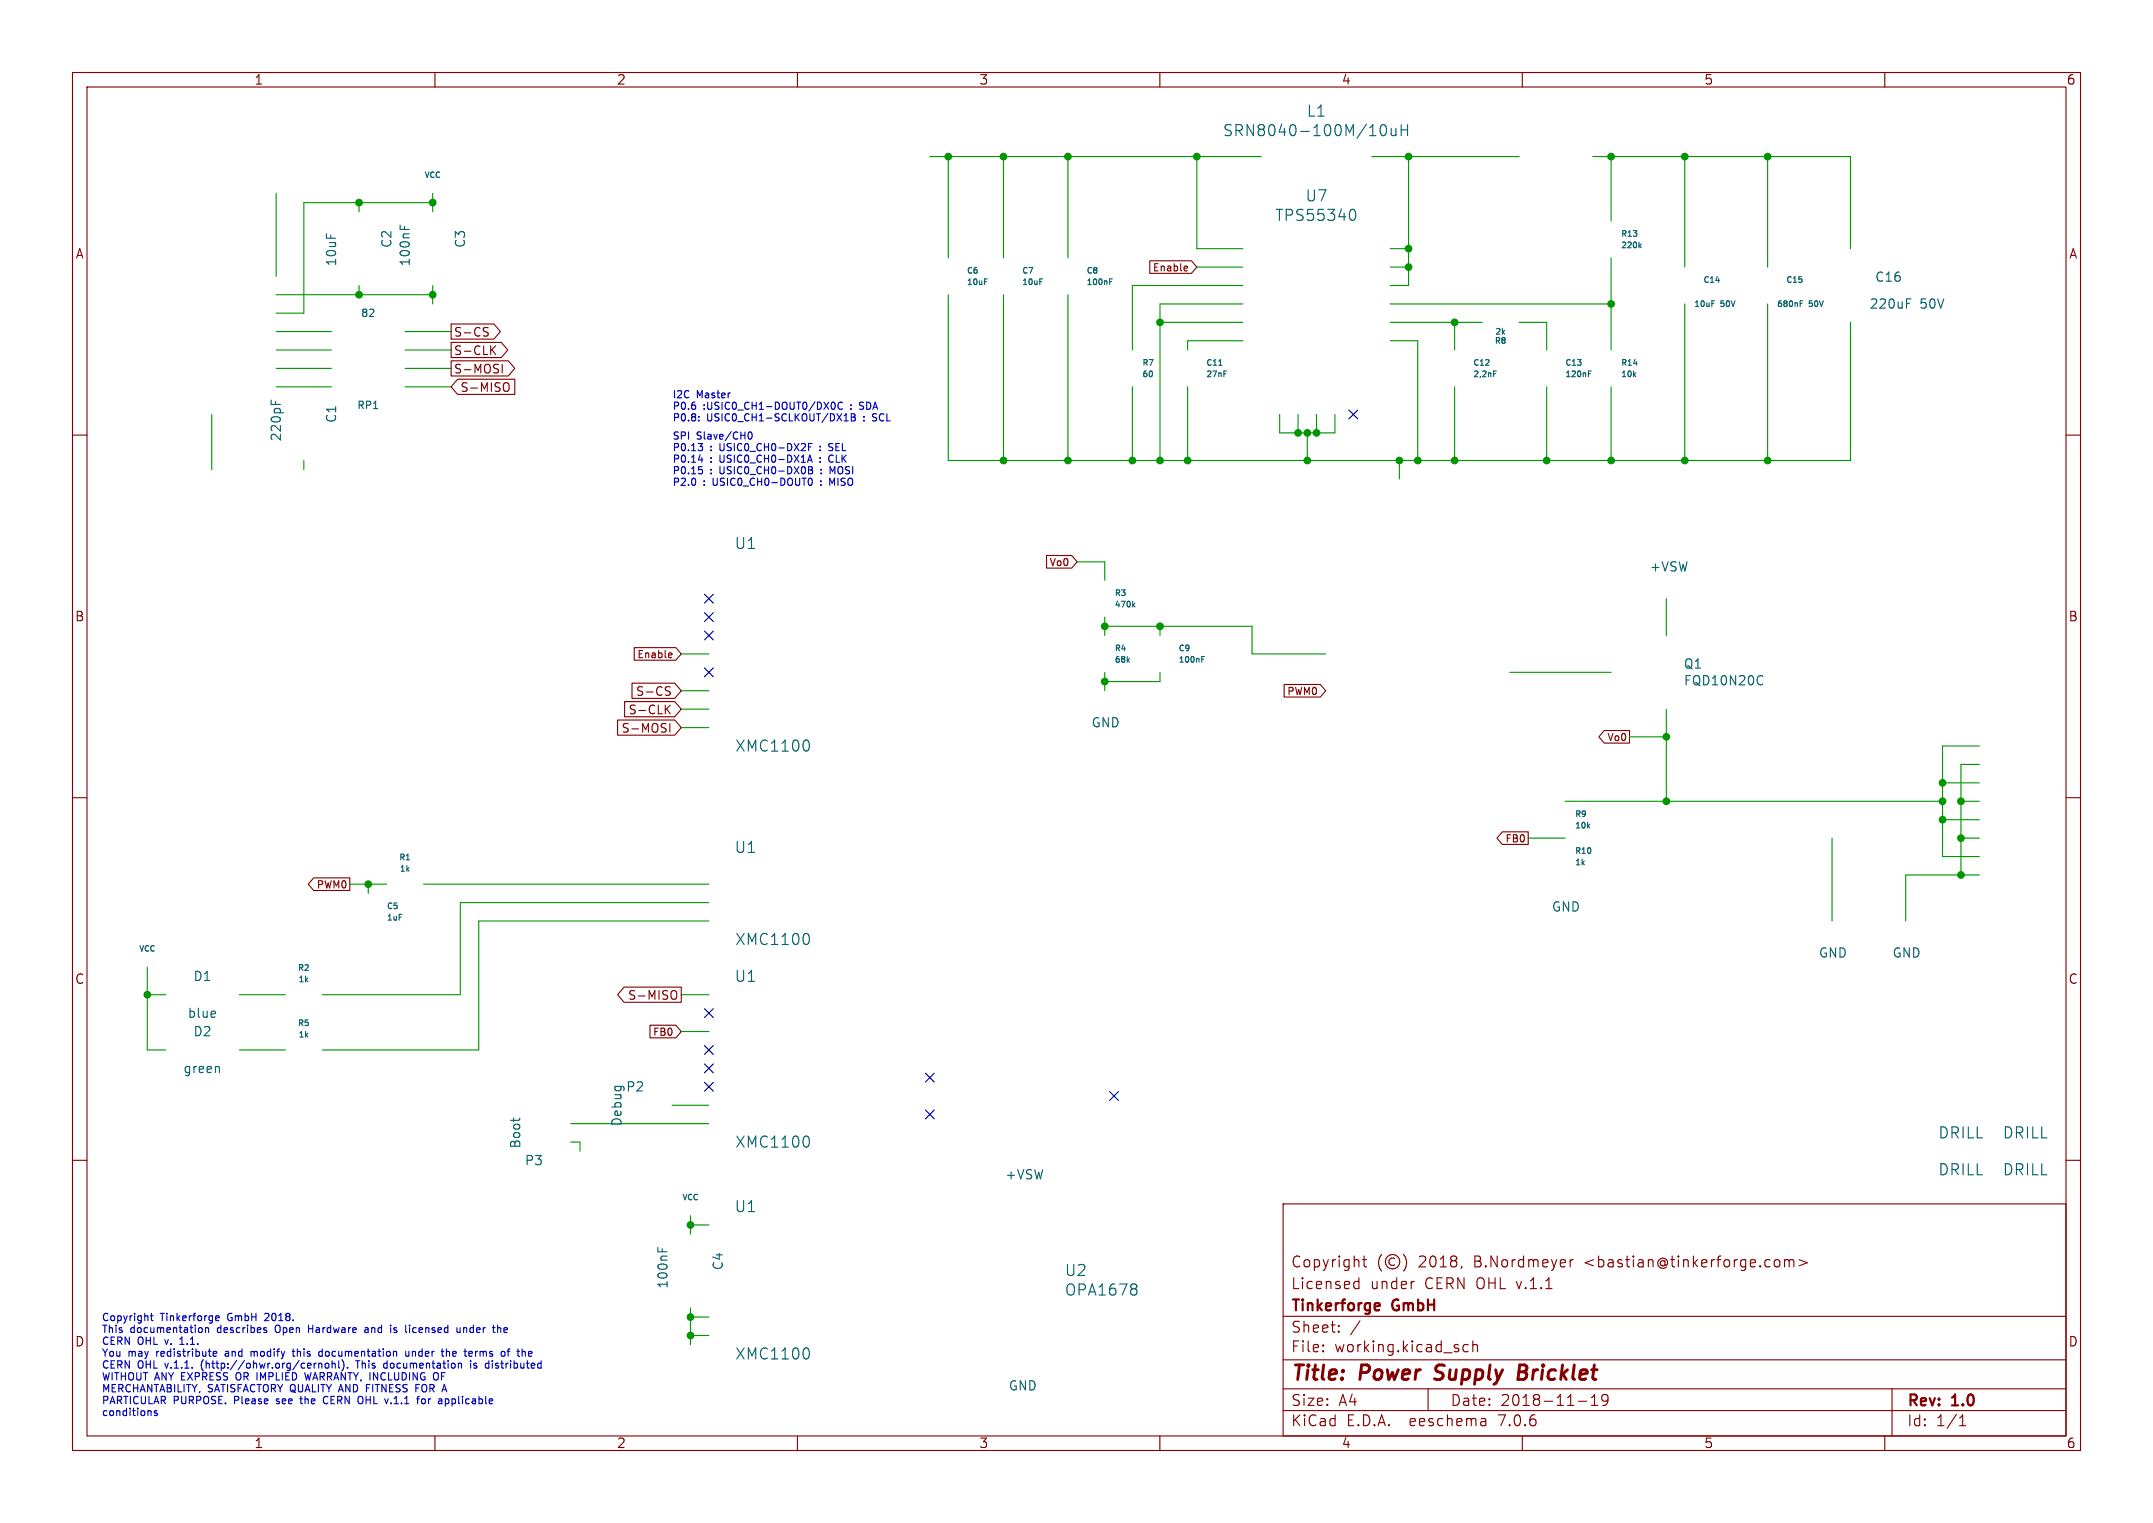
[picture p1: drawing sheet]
<svg xmlns="http://www.w3.org/2000/svg" width="297mm" height="210mm" viewBox="0 0 297 210" stroke-linecap="round" stroke-linejoin="round" font-family="sans-serif">
<g fill="none" stroke="#840000" stroke-width=".15">
<path d="M10 10h277v190h-277zM12 12h273v186h-273zM60 10v2M110 10v2M160 10v2M210 10v2M260 10v2M158.6 36h5.8l.7 .8-.7 .9h-5.8zM163.5 36.7h.3v.2l-.5 .1M163.8 37.3l-.3 .1M10 60h2M62.2 49.8h7.9l.9 1-.9 1h-7.9z"/>
<path d="M62.2 44.7h5.9l.9 1-.9 1.1h-5.9zM62.2 47.2h7l.8 1.1-.8 1h-7zM63.1 52.3h7.9v2.1h-7.9l-.9-1.1zM66.9 45.7l.3 .1 .1 .3-.2 .2h-.3M66.9 45.2h.4M67.9 48.2l.5 .7M68.4 47.7l-.7 .7M69.3 50.2v1.2M69.7 52.8a.4 .4 0 0 1 .5 .4v.4a.4 .4 0 0 1-.5 .4M285 60h2M144.4 76.6h3.4l.8 .9-.8 .8h-3.4zM85.2 99.3h7.9l.9 1-.9 1.1h-7.9z"/>
<path d="M86.2 96.7h6.9l.9 1.1-.9 1h-6.9zM87.2 94.2h5.9l.9 1.1-.9 1h-5.9zM87.5 89.3h5.7l.8 .9-.8 .8h-5.7zM91.9 97.7l.6 .7M92 95.3l.3 .1 .2 .3-.3 .2h-.3M92 94.7h.5M92.4 90l.3 .1v.2l-.5 .1M92.4 99.8v1.2M92.5 97.2l-.7 .7M92.7 90.6l-.3 .1M177.1 94.4h5l.8 .9-.8 .8h-5zM10 110h2"/>
<path d="M207.2 114.7h3.6v1.7h-3.6l-.7-.8zM221.3 100.7h3.5v1.8h-3.5l-.7-.9zM285 110h2M43.3 121.1h5v1.7h-5l-.8-.9zM86.1 136.1h7.9v2.1h-7.9l-.9-1zM92.8 136.6a.4 .4 0 0 1 .6 .4v.4a.4 .4 0 0 1-.6 .4M10 160h2M89.7 141.4h3.5l.8 .8-.8 .9h-3.5zM285 160h2M177 166h108v32h-108zM186.9 177.6l.1 .1 .5-.1M186.9 176.8l.1-.1 .5 .1"/>
<path d="M187.5 176.2v1.5M188 173.7h.5M188.2 173.2v1.3v.1l.3 .1M190.6 173a1.72 1.72 0 0 0 0 2.3M192.4 173.6a.52 .52 0 0 0-.8 .4 .52 .52 0 0 0 .8 .4M193.6 173a1.72 1.72 0 0 1 0 2.3M195 176.7h.1M201.7 174.6l-.2 .3M216.6 173.7v1M217 173.7l-.3 .1-.1 .2M245 173.7a.41 .41 0 0 1 .5 .3v.4a.41 .41 0 0 1-.5 .3M246.2 173.8a.37 .37 0 0 1 .6 .1"/>
<path d="M246.2 173.7v1M246.8 173.9l.2-.2 .4 .1 .1 .9M246.8 173.9v.8M248.2 173.7l1.1 .4-1.1 .5M60 198v2M110 198v2M160 198v2M177 194.5h108M177 191.5h108M177 187.5h108M177 181.5h108M182.5 186.3h.1l-.1 .1"/>
<path d="M182.5 186.3v.1M182.5 185.5v.1M182.5 185.5h.1l-.1 .1M184.7 183.6v.1M184.7 183.6h-.1l.1 .1M184.7 182.8v.1M184.7 182.8h-.1l.1 .1M187.6 182.1l-1.3 2M197 191.5v3M202.5 185.5l-.4-.1-.3 .3v.4l.2 .2 .1 .1 .4-.1M203.2 185.5a.37 .37 0 0 1 .6 .1v.8M203.2 184.9v1.5"/>
<path d="M204.9 195.7l.1 .9M205 196.5l-.2 .1M205 196h-.2M210 198v2M217.7 193.2h1.2M219.5 193.8h.9M219.5 192.7l.5-.4v1.5M221.8 192.9l-.3 .3h-.3l-.2-.3v-.3l.1-.2 .4-.1 .2 .1a.99 .99 0 0 1-.3 1.4h-.3M260 198v2M261 191.5v6.5M270.3 196.6h.9M270.3 195.5l.4-.4v1.5"/>
<circle cx="192.1" cy="174" r="1"/>
</g>
<path d="M197.9 190.1l.3 .1M198.2 188.4l-.1 .4v.2M209.5 189.2h.7M210.2 189.2l.3 .1M210.3 188.2h-.7l-.2 2h.8l.2-.1M210.4 189.1l-.2 .1" fill="none" stroke="#840000" stroke-width=".4"/>
<path d="M190.1 179.7l.2 .1v.2l-.7 .2M190.3 180.6l-.2 .1" fill="none" stroke="#840000" stroke-width=".3"/>
<g fill="none" stroke="#0000c2" stroke-width=".15">
<path d="M96.4 57.9v.1M96.4 57.4v.1M103.3 59.7l.1-.1a.53 .53 0 0 1 .4 .5 .53 .53 0 0 1-.4 .5l-.1-.1-.1-.3zM114.7 55.8v-.3h.2a.53 .53 0 0 1 .3 .5 .53 .53 0 0 1-.3 .4h-.2v-.3M116.2 55.5a.47 .47 0 0 0-.6 .4 .47 .47 0 0 0 .4 .5h.2M116.4 57.3l.3-.2v.9M116.4 58h.6M117.4 56.4h.1M117.4 55.8v.1M117.4 57.1h.4l.2 .1-.2 .3 .2 .1v.3l-.2 .1h-.4zM117.4 57.5h.4M118.6 56.4h.1"/>
<path d="M118.7 55.5l-.1 .1 .1 .3M119.2 57.9v.1M119.2 57.4v.1M120.4 58h.1M120.5 57.1l-.1 .1 .1 .3M96.3 63.4h.7M96.4 64.3h.5M96.7 61.5l.2 .2v.3l-.2 .1M96.7 64.7l.2 .2v.2l-.2 .2M96.8 63.1v.6M96.9 61.2l-.3 .3M111.4 63.7l.3-.9 .4 .9"/>
<path d="M111.5 63.5h.5M111.5 61.6h.4M111.5 64.3l.5 .1 .1 .2-.2 .2M111.5 64.8h.4M111.6 66l.1-.1a.53 .53 0 0 1 .4 .5 .53 .53 0 0 1-.4 .5h-.1M111.9 64.8l.2 .2v.2l-.6 .1M112 61.2h-.5v.9M113.1 62.1h.1M113.1 61.5v.1M113.1 63.1v.1M113.1 63.6v.1M113.2 66.8v.1"/>
<path d="M113.2 66.3v.1M113.3 65.2v.1M113.3 64.7v.1M114.3 62.1h.4M114.7 62.8a.53 .53 0 0 0-.4 .4 .53 .53 0 0 0 .4 .5M114.7 61.2h-.2l-.2 .1 .1 .3 .3 .1M114.8 66.6l-.3-.7v1M114.8 65.1l-.3-.8v1M20.7 194.5l.1 .2v.5M20.7 181.4h.4M20.9 181.1v.9l.2 .1M21.7 194.6l-.3-.1-.1 .2v.1l.4 .1v.2h-.4"/>
<path d="M24.8 185.4h.6M25 184.5l-.2 .2M27.6 183.1h.2l.1 .2v.4h-.3M27.8 187.9v.7M28.3 183.2l.2-.1h.2l.1 .6M28.3 183.1v.6M29.4 186.7l.5-.1-.1-.2-.2-.1-.2 .2 .1 .5h.3M29.7 181.6l.2-.2h.2l.1 .2v.1l-.5 .1M29.7 182l.2 .1h.3M31.1 186.7v.3M32.6 189.4v.7M34.6 186.3v.7"/>
<path d="M34.9 186.3l-.3 .1M36.6 181.1l-.1 .1M36.7 183.4l.1 .2-.1 .1M36.7 183.1h.1M37.1 181.5l-.6 .6h.6M38 182.9v.7M38.1 193.5l.1 .1M38.2 192.9v.3M40.3 186.3h.4M40.4 186v.9l.3 .1M41.4 192.9h.3M41.5 192.5v.9l.2 .2"/>
<path d="M42 189.3l.3 1 .2-.7 .2 .7M42.6 182.7v1M42.6 183.2h.5M44 186.8l.2 .2h.3M44 188v.7M44 188.1l.1-.1h.3v.7M44.5 186.4l-.3-.1-.2 .2M44.5 186v1M44.8 192.6a.5 .5 0 0 0-.2 .6 .5 .5 0 0 0 .6 .3M44.9 188h.3l.2 .2v.3l-.2 .2-.3-.1-.1-.1zM45.8 188.1l.2-.1h.2v.7M45.8 187.6v1.1"/>
<path d="M46.7 187.6v.9l.2 .2M47.2 187.5a1.19 1.19 0 0 1 0 1.5M47.9 188.6v.1M49.3 187.6v1.1M49.9 192.6a.72 .72 0 0 1 0 .9M50.4 183.1h.3l.1 .6M50.5 191.4h.4M50.8 183.3l-.3 .1-.2 .1 .2 .2h.3M53 188.6l.1 .1 .3-.1M53.4 188h-.3l-.1 .1M53.4 187.6v1.1M54.3 183.7h.4"/>
<path d="M54.7 183.1h-.2l-.2 .1 .1 .2 .3 .1M56 186.3v.7h.3l.1-.1M56.4 186.3v.7M56.5 182.7v.1M56.9 186.3v.7M57 183.1l-.1 .2 .1 .4M57 186.3l-.1 .1M57.4 191.4h.3M58.2 192.9h.3l.2 .2v.3l-.2 .2-.3-.1-.1-.1zM60.3 189.3a.72 .72 0 0 1 0 .9M61.4 192.9h.3l.2 .2-.1 .4h-.4M61.6 186.4l.1-.1 .3 .1v.6"/>
<path d="M61.6 186v1M63 183.1l.1 .6h.2h.2M63.5 183.1v.6M63.5 188l.2 .1v.6M64 183.1v.6M64.3 183.1h-.2l-.1 .1M64.9 187.6v.1M64.9 188v.7M65 186.3l.2 .3-.5 .1M65.1 187h-.1M65.4 188.6h.3M65.6 186.3v.7"/>
<path d="M65.6 186.4v.1M65.7 188h-.2l-.1 .1v.2l.3 .1M67.9 187.6v.1M67.9 188v.7M68.8 183.1l.3 .1v.5M69.6 183.1v.6M70 186.3h.3M70 183.3l-.5 .1M70.3 186l-.2 .1v.9M72.9 187h.4M72.9 186.4l.3-.1 .2 .3-.5 .1"/>
</g>
<g fill="none" stroke="#009600" stroke-width=".15">
<path d="M38.1 26.7v11.4M49.5 27.9v1.3M49.5 39.4v1.2M59.7 26.7v2.5M59.7 39.4v2.5M59.7 27.9h-17.8v15.3h-3.8M128.3 21.6h45.7M130.8 21.6v14M138.4 21.6v14M147.3 21.6v14M165.1 21.6v12.7h6.3M165.1 36.8h6.3"/>
<path d="M171.4 39.4h-15.2v8.9M189.2 21.6h20.3M191.8 34.3h2.5M191.8 36.8h2.5M194.3 21.6v17.8h-2.5M219.7 21.6h35.6v12.7M222.2 21.6v8.9M222.2 35.6v12.7M232.4 21.6v15.2M243.8 21.6v15.2M29.2 57.2v7.6M38.1 40.6h21.6"/>
<path d="M38.1 45.7h7.6M38.1 48.3h7.6M38.1 53.3h7.6M38.1 50.8h7.6M55.9 45.7h6.3M55.9 48.3h6.3M55.9 53.3h6.3M55.9 50.8h6.3M130.8 40.6v22.9h124.5v-19M138.4 40.6v22.9M147.3 40.6v22.9M156.2 53.3v10.2"/>
<path d="M160 44.5h11.4M163.8 53.3v10.2M171.4 47h-7.6v1.3M171.4 41.9h-11.4v21.6M176.5 57.2v2.5h7.6v-2.5M179.1 57.2v2.5M180.3 59.7v3.8M181.6 57.2v2.5M191.8 41.9h30.4M191.8 44.5h12.7M191.8 47h3.8v16.5M200.7 44.5v3.8"/>
<path d="M200.7 53.3v10.2M209.5 44.5h3.9v3.8M213.4 53.3v10.2M222.2 53.3v10.2M232.4 41.9v21.6M243.8 41.9v21.6M41.9 63.5v1.3M148.6 77.5h3.8v2.5M193 63.5v2.5M94 90.2h3.8M94 97.8h3.8M94 95.3h3.8"/>
<path d="M152.4 86.4h20.3v3.8h10.2M152.4 85.1v2.5M152.4 92.7v2.6M160 86.4v1.2M160 92.7v1.3h-7.6M208.3 92.7h13.9M229.9 82.6v5M229.9 97.8v12.7M94 100.3h3.8M210.8 115.6h5.1M215.9 110.5h52.1M224.8 101.6h5.1"/>
<path d="M252.7 115.6v11.4M268 113h5M268 108h5M270.5 110.5h2.5M270.5 115.6h2.5M273 102.9h-5v15.2h5M273 105.4h-2.5v15.3M20.3 137.2h2.6M20.3 133.4v11.4h2.6M33 137.2h6.4M48.3 121.9h5M50.8 121.9v1.3"/>
<path d="M58.4 121.9h39.4M94 137.2h3.8M97.8 124.5h-34.3v12.7h-19.1M97.8 127h-31.8v17.8h-21.6M273 120.7h-10.1v6.3M33 144.8h6.4M78.7 157.5h1.3v1.3M78.7 154.9h19.1M92.7 152.4h5.1M94 142.2h3.8M95.2 167.6v2.6M95.2 168.9h2.6"/>
<path d="M95.2 180.3v5.1M95.2 184.2h2.6M95.2 181.6h2.6"/>
</g>
<g fill="none" stroke="#000084" stroke-width=".15">
<path d="M186.1 56.5l1.2 1.3M187.3 56.5l-1.2 1.3M97.2 87l1.2 1.2M97.2 81.9l1.2 1.3M97.2 92.1l1.2 1.2M97.2 84.5l1.2 1.2M98.4 87l-1.2 1.2M98.4 81.9l-1.2 1.3M98.4 92.1l-1.2 1.2M98.4 84.5l-1.2 1.2M97.2 139.1l1.2 1.2M98.4 139.1l-1.2 1.2"/>
<path d="M97.2 146.7l1.2 1.2M97.2 144.2l1.2 1.2M97.2 149.3l1.2 1.2M98.4 146.7l-1.2 1.2M98.4 144.2l-1.2 1.2M98.4 149.3l-1.2 1.2M127.7 148l1.2 1.2M127.7 153.1l1.2 1.2M128.9 148l-1.2 1.2M128.9 153.1l-1.2 1.2M153.1 150.5l1.2 1.2M154.3 150.5l-1.2 1.2"/>
</g>
<g fill="none" stroke="#006464" stroke-width=".15">
<path d="M190.6 17.3a.36 .36 0 0 1 .6 .2 .79 .79 0 0 1-.4 1.2 1.01 1.01 0 0 1-.2-1.4zM191.9 17.7l.1 .9a.41 .41 0 0 0 .6 0M192.6 17.7v1M193.3 17.2v1.5M193.3 17.9h.9M194.2 17.2v1.5M55.2 31v.6M55.8 31.2v.4M135.8 38.5h.4M143.4 38.5h.4M153.1 38.5h.4M153.1 38.8h.2"/>
<path d="M186.5 28.9h.2a.95 .95 0 0 1 0 1.5h-.2M226.2 33.9l.2 .3M226.4 33.6l-.3 .3M37.4 55.2v.6M38 55.3v.5M168.1 50.4h.5M168.8 51.2h.4M206 51.5h.3M206 51.2h.4M219.1 51.5h.3M219.1 51.2h.4M236.1 41.5h.4"/>
<path d="M248.3 41.5h.4M248.3 41.9h.3M263 41.8h.4M263 41.2h.6M156.3 83.4l.3 .3M156.6 83.2l-.3 .3M165.8 90.9h.2M165.8 90.5h.4M242.9 93.2l.3 .1M243.2 94.3l-.3 .1M111.4 102.1a1.14 1.14 0 0 1 0 1.4M29.7 139.5v.2l-.6 .2"/>
<path d="M111.4 128.8a1.14 1.14 0 0 1 0 1.4M30.2 147.1l.1 .8M70.9 154.2v.5M71.7 154.2v.1M111.4 156.7a1.14 1.14 0 0 1 0 1.4M90.7 172v.6M91.4 172.2v.4M156.5 177l.2 .1a.32 .32 0 0 1 .1 .4 .32 .32 0 0 1-.3 .2l.3 .3v.4l-.3 .2M111.4 185.9a1.14 1.14 0 0 1 0 1.4"/>
</g>
<g fill="#009600" stroke="#009600" stroke-width=".15">
<circle cx="222.2" cy="41.9" r=".46"/>
<circle cx="232.4" cy="63.5" r=".46"/>
<circle cx="243.8" cy="63.5" r=".46"/>
<circle cx="181.6" cy="59.7" r=".46"/>
<circle cx="180.3" cy="63.5" r=".46"/>
<circle cx="232.4" cy="21.6" r=".46"/>
<circle cx="243.8" cy="21.6" r=".46"/>
<circle cx="200.7" cy="63.5" r=".46"/>
<circle cx="195.6" cy="63.5" r=".46"/>
<circle cx="222.2" cy="21.6" r=".46"/>
<circle cx="194.3" cy="34.3" r=".46"/>
<circle cx="194.3" cy="36.8" r=".46"/>
<circle cx="222.2" cy="63.5" r=".46"/>
<circle cx="213.4" cy="63.5" r=".46"/>
<circle cx="194.3" cy="21.6" r=".46"/>
<circle cx="200.7" cy="44.5" r=".46"/>
<circle cx="193" cy="63.5" r=".46"/>
<circle cx="160" cy="44.5" r=".46"/>
<circle cx="180.3" cy="59.7" r=".46"/>
<circle cx="179.1" cy="59.7" r=".46"/>
<circle cx="163.8" cy="63.5" r=".46"/>
<circle cx="160" cy="86.4" r=".46"/>
<circle cx="268" cy="110.5" r=".46"/>
<circle cx="268" cy="108" r=".46"/>
<circle cx="229.9" cy="110.5" r=".46"/>
<circle cx="229.9" cy="101.6" r=".46"/>
<circle cx="270.5" cy="115.6" r=".46"/>
<circle cx="270.5" cy="110.5" r=".46"/>
<circle cx="268" cy="113" r=".46"/>
<circle cx="270.5" cy="120.7" r=".46"/>
<circle cx="138.4" cy="21.6" r=".46"/>
<circle cx="59.7" cy="40.6" r=".46"/>
<circle cx="49.5" cy="40.6" r=".46"/>
<circle cx="130.8" cy="21.6" r=".46"/>
<circle cx="160" cy="63.5" r=".46"/>
<circle cx="152.4" cy="86.4" r=".46"/>
<circle cx="152.4" cy="94" r=".46"/>
<circle cx="147.3" cy="21.6" r=".46"/>
<circle cx="165.1" cy="21.6" r=".46"/>
<circle cx="147.3" cy="63.5" r=".46"/>
<circle cx="156.2" cy="63.5" r=".46"/>
<circle cx="138.4" cy="63.5" r=".46"/>
<circle cx="20.3" cy="137.2" r=".46"/>
<circle cx="50.8" cy="121.9" r=".46"/>
<circle cx="95.2" cy="181.6" r=".46"/>
<circle cx="95.2" cy="168.9" r=".46"/>
<circle cx="95.2" cy="184.2" r=".46"/>
<circle cx="59.7" cy="27.9" r=".46"/>
<circle cx="49.5" cy="27.9" r=".46"/>
</g>
<g font-size="2.8" fill="#840000">
<text x="178" y="190.9">Title:</text>
<text x="187.7" y="190.9">Power</text>
<text x="198.8" y="190.9">Supply</text>
<text x="211.1" y="190.9">Bricklet</text>
</g>
<g font-size="2.1" fill="#006464">
<text x="180.2" y="16.3">L1</text>
<text x="168.6" y="19">SRN8040-100M/10uH</text>
<text x="180" y="28">U7</text>
<text x="175.8" y="30.7">TPS55340</text>
<text x="101.3" y="75.9">U1</text>
<text x="101.3" y="103.9">XMC1100</text>
<text x="101.3" y="117.8">U1</text>
<text x="101.3" y="130.5">XMC1100</text>
<text x="101.3" y="135.6">U1</text>
<text x="101.3" y="158.5">XMC1100</text>
<text x="267.3" y="157.2">DRILL</text>
<text x="276.2" y="157.2">DRILL</text>
<text x="101.3" y="167.4">U1</text>
<text x="267.3" y="162.3">DRILL</text>
<text x="276.2" y="162.3">DRILL</text>
<text x="146.8" y="176.2">U2</text>
<text x="146.8" y="178.9">OPA1678</text>
<text x="101.3" y="187.7">XMC1100</text>
</g>
<g font-size="2.1" fill="#840000">
<text x="178" y="178">Licensed</text>
<text x="178" y="175">Copyright</text>
<text x="189" y="178">under</text>
<text x="195.7" y="175">2018,</text>
<text x="196.6" y="178">CERN OHL v.1.1</text>
<text x="203.5" y="175">B.Nordmeyer</text>
<text x="218.8" y="175">&lt;bastian@tinkerforge.com&gt;</text>
<text x="178" y="184">Sheet:</text>
<text x="178" y="181.2">Tinkerforge</text>
<text x="192.2" y="181.2">GmbH</text>
<text x="178" y="186.7">File:</text>
<text x="184.1" y="186.7">working.kicad_sch</text>
<text x="178" y="196.9">KiCad</text>
<text x="178" y="194.1">Size:</text>
<text x="184.7" y="194.1">A4</text>
<text x="185.7" y="196.9">E.D.A.</text>
<text x="194.6" y="196.9">eeschema</text>
<text x="200" y="194.1">Date:</text>
<text x="207" y="196.9">7.0.6</text>
<text x="207" y="194.1">2018-11-19</text>
<text x="263" y="194.3">Rev:</text>
<text x="263" y="196.9">Id:</text>
<text x="267.1" y="196.9">1/1</text>
<text x="269.4" y="194.3">1.0</text>
</g>
<g font-size="1.8" fill="#840000">
<text x="35" y="11.9">1</text>
<text x="85" y="11.9">2</text>
<text x="135" y="11.9">3</text>
<text x="185" y="11.9">4</text>
<text x="235" y="11.9">5</text>
<text x="285" y="11.9">6</text>
<text x="10.3" y="35.9">A</text>
<text x="285.3" y="35.9">A</text>
<text x="10.3" y="85.9">B</text>
<text x="285.3" y="85.9">B</text>
<text x="10.3" y="135.9">C</text>
<text x="285.3" y="135.9">C</text>
<text x="10.3" y="185.9">D</text>
<text x="285.3" y="185.9">D</text>
<text x="35" y="199.9">1</text>
<text x="85" y="199.9">2</text>
<text x="135" y="199.9">3</text>
<text x="185" y="199.9">4</text>
<text x="235" y="199.9">5</text>
<text x="285" y="199.9">6</text>
</g>
<g font-size="1.8" fill="#006464">
<text x="54.2" y="34.3" transform="rotate(-90 54.2 34.3)">C2</text>
<text x="64.4" y="34.3" transform="rotate(-90 64.4 34.3)">C3</text>
<text x="46.6" y="36.8" transform="rotate(-90 46.6 36.8)">10uF</text>
<text x="56.7" y="36.8" transform="rotate(-90 56.7 36.8)">100nF</text>
<text x="258.6" y="39.1">C16</text>
<text x="257.8" y="42.8">220uF</text>
<text x="264.9" y="42.8">50V</text>
<text x="46.6" y="58.4" transform="rotate(-90 46.6 58.4)">C1</text>
<text x="39" y="61" transform="rotate(-90 39 61)">220pF</text>
<text x="227.5" y="79">+VSW</text>
<text x="232.2" y="92.4">Q1</text>
<text x="232.2" y="94.7">FQD10N20C</text>
<text x="150.5" y="100.5">GND</text>
<text x="214" y="125.9">GND</text>
<text x="26.6" y="135.5">D1</text>
<text x="250.8" y="132.3">GND</text>
<text x="261" y="132.3">GND</text>
<text x="25.8" y="140.6">blue</text>
<text x="26.6" y="143.1">D2</text>
<text x="25.2" y="148.2">green</text>
<text x="86" y="155.4" transform="rotate(-90 86 155.4)">Debug</text>
<text x="86.3" y="150.7">P2</text>
<text x="72" y="158.5" transform="rotate(-90 72 158.5)">Boot</text>
<text x="72.3" y="160.9">P3</text>
<text x="138.6" y="162.8">+VSW</text>
<text x="92.3" y="177.8" transform="rotate(-90 92.3 177.8)">100nF</text>
<text x="99.9" y="175.3" transform="rotate(-90 99.9 175.3)">C4</text>
<text x="139.1" y="191.9">GND</text>
</g>
<g font-size="1.7" fill="#840000">
<text x="62.5" y="46.6">S-CS</text>
<text x="62.5" y="51.7">S-MOSI</text>
<text x="62.5" y="49.2">S-CLK</text>
<text x="63.4" y="54.3">S-MISO</text>
<text x="85.6" y="101.2">S-MOSI</text>
<text x="86.6" y="98.7">S-CLK</text>
<text x="87.6" y="96.2">S-CS</text>
<text x="86.5" y="138.1">S-MISO</text>
</g>
<g font-size="1.4" fill="#840000">
<text x="158.9" y="37.6">Enable</text>
<text x="144.7" y="78.3">Vo0</text>
<text x="87.8" y="91">Enable</text>
<text x="177.4" y="96">PWM0</text>
<text x="221.6" y="102.4">Vo0</text>
<text x="207.5" y="116.4">FB0</text>
<text x="43.6" y="122.7">PWM0</text>
<text x="89.9" y="143">FB0</text>
</g>
<g font-size="1.4" fill="#006464">
<text x="49.7" y="43.9">82</text>
<text x="49.2" y="56.6">RP1</text>
</g>
<g font-size="1.4" fill="#0000c2">
<text x="92.7" y="55">I2C</text>
<text x="92.7" y="56.6">P0.6</text>
<text x="92.7" y="58.2">P0.8:</text>
<text x="96.1" y="55">Master</text>
<text x="97.1" y="56.6">:USIC0_CH1-DOUT0/DX0C</text>
<text x="97.5" y="58.2">USIC0_CH1-SCLKOUT/DX1B</text>
<text x="119.1" y="56.6">SDA</text>
<text x="120.8" y="58.2">SCL</text>
<text x="92.7" y="60.7">SPI</text>
<text x="92.7" y="62.3">P0.13</text>
<text x="92.7" y="63.9">P0.14</text>
<text x="92.7" y="65.5">P0.15</text>
<text x="96.1" y="60.7">Slave/CH0</text>
<text x="98" y="62.3">:</text>
<text x="98" y="63.9">:</text>
<text x="98" y="65.5">:</text>
<text x="99.5" y="62.3">USIC0_CH0-DX2F</text>
<text x="99.5" y="63.9">USIC0_CH0-DX1A</text>
<text x="99.5" y="65.5">USIC0_CH0-DX0B</text>
<text x="115.1" y="62.3">SEL</text>
<text x="115.1" y="63.9">CLK</text>
<text x="115.2" y="65.5">MOSI</text>
<text x="92.7" y="67.1">P2.0</text>
<text x="97.1" y="67.1">:</text>
<text x="98.6" y="67.1">USIC0_CH0-DOUT0</text>
<text x="115.2" y="67.1">MISO</text>
<text x="14" y="182.2">Copyright</text>
<text x="14" y="183.9">This</text>
<text x="14" y="185.5">CERN</text>
<text x="18" y="183.9">documentation</text>
<text x="19" y="185.5">OHL</text>
<text x="22.2" y="182.2">Tinkerforge</text>
<text x="23" y="185.5">v.</text>
<text x="25.3" y="185.5">1.1.</text>
<text x="30.2" y="183.9">describes</text>
<text x="31.6" y="182.2">GmbH</text>
<text x="37" y="182.2">2018.</text>
<text x="38.4" y="183.9">Open</text>
<text x="43.2" y="183.9">Hardware</text>
<text x="51.3" y="183.9">and</text>
<text x="55.1" y="183.9">is</text>
<text x="57.4" y="183.9">licensed</text>
<text x="64.7" y="183.9">under</text>
<text x="70" y="183.9">the</text>
<text x="14" y="187.2">You</text>
<text x="14" y="188.8">CERN</text>
<text x="14" y="190.4">WITHOUT ANY EXPRESS</text>
<text x="17.7" y="187.2">may</text>
<text x="19" y="188.8">OHL</text>
<text x="21.8" y="187.2">redistribute</text>
<text x="23" y="188.8">v.1.1.</text>
<text x="28.2" y="188.8">(http://ohwr.org/cernohl).</text>
<text x="31.5" y="187.2">and</text>
<text x="33" y="190.4">OR IMPLIED</text>
<text x="35.3" y="187.2">modify</text>
<text x="41.4" y="187.2">this</text>
<text x="43.1" y="190.4">WARRANTY, INCLUDING</text>
<text x="45.2" y="187.2">documentation</text>
<text x="49.9" y="188.8">This</text>
<text x="53.9" y="188.8">documentation</text>
<text x="57.4" y="187.2">under</text>
<text x="61.3" y="190.4">OF</text>
<text x="62.7" y="187.2">the</text>
<text x="66.1" y="187.2">terms</text>
<text x="66.1" y="188.8">is</text>
<text x="68.4" y="188.8">distributed</text>
<text x="71.4" y="187.2">of</text>
<text x="14" y="192.1">MERCHANTABILITY,</text>
<text x="14" y="193.7">PARTICULAR</text>
<text x="14" y="195.3">conditions</text>
<text x="23.9" y="193.7">PURPOSE.</text>
<text x="28.7" y="192.1">SATISFACTORY QUALITY AND</text>
<text x="32.5" y="193.7">Please</text>
<text x="38.6" y="193.7">see</text>
<text x="42.2" y="193.7">the</text>
<text x="45.6" y="193.7">CERN</text>
<text x="50.6" y="193.7">OHL</text>
<text x="51.2" y="192.1">FITNESS</text>
<text x="54.6" y="193.7">v.1.1</text>
<text x="58.3" y="192.1">FOR</text>
<text x="59.3" y="193.7">for</text>
<text x="62.5" y="193.7">applicable</text>
</g>
<g font-size="1.1" fill="#006464">
<text x="58.4" y="24.7">VCC</text>
<text x="223.5" y="32.9">R13</text>
<text x="223.5" y="34.4">220k</text>
<text x="133.3" y="37.9">C6</text>
<text x="133.3" y="39.5">10uF</text>
<text x="140.9" y="37.9">C7</text>
<text x="140.9" y="39.5">10uF</text>
<text x="149.8" y="37.9">C8</text>
<text x="149.8" y="39.5">100nF</text>
<text x="234.9" y="39.2">C14</text>
<text x="246.3" y="39.2">C15</text>
<text x="206.1" y="47.6">R8</text>
<text x="206.2" y="46.3">2k</text>
<text x="233.6" y="42.5">10uF</text>
<text x="237.4" y="42.5">50V</text>
<text x="245" y="42.5">680nF</text>
<text x="249.6" y="42.5">50V</text>
<text x="157.5" y="50.6">R7</text>
<text x="157.5" y="52.2">60</text>
<text x="166.3" y="50.6">C11</text>
<text x="166.3" y="52.2">27nF</text>
<text x="203.1" y="50.6">C12</text>
<text x="203.1" y="52.2">2,2nF</text>
<text x="215.8" y="50.6">C13</text>
<text x="215.8" y="52.2">120nF</text>
<text x="223.5" y="50.6">R14</text>
<text x="223.5" y="52.2">10k</text>
<text x="153.7" y="82.4">R3</text>
<text x="153.7" y="84">470k</text>
<text x="153.7" y="90">R4</text>
<text x="153.7" y="91.6">68k</text>
<text x="162.5" y="90">C9</text>
<text x="162.5" y="91.6">100nF</text>
<text x="217.2" y="112.9">R9</text>
<text x="55" y="118.8">R1</text>
<text x="217.2" y="117.9">R10</text>
<text x="217.2" y="119.5">1k</text>
<text x="217.2" y="114.4">10k</text>
<text x="53.3" y="125.6">C5</text>
<text x="55" y="120.4">1k</text>
<text x="19.1" y="131.4">VCC</text>
<text x="53.3" y="127.1">1uF</text>
<text x="41" y="134.1">R2</text>
<text x="41.1" y="135.6">1k</text>
<text x="41" y="141.7">R5</text>
<text x="41.1" y="143.3">1k</text>
<text x="94" y="165.7">VCC</text>
</g>
</svg>
